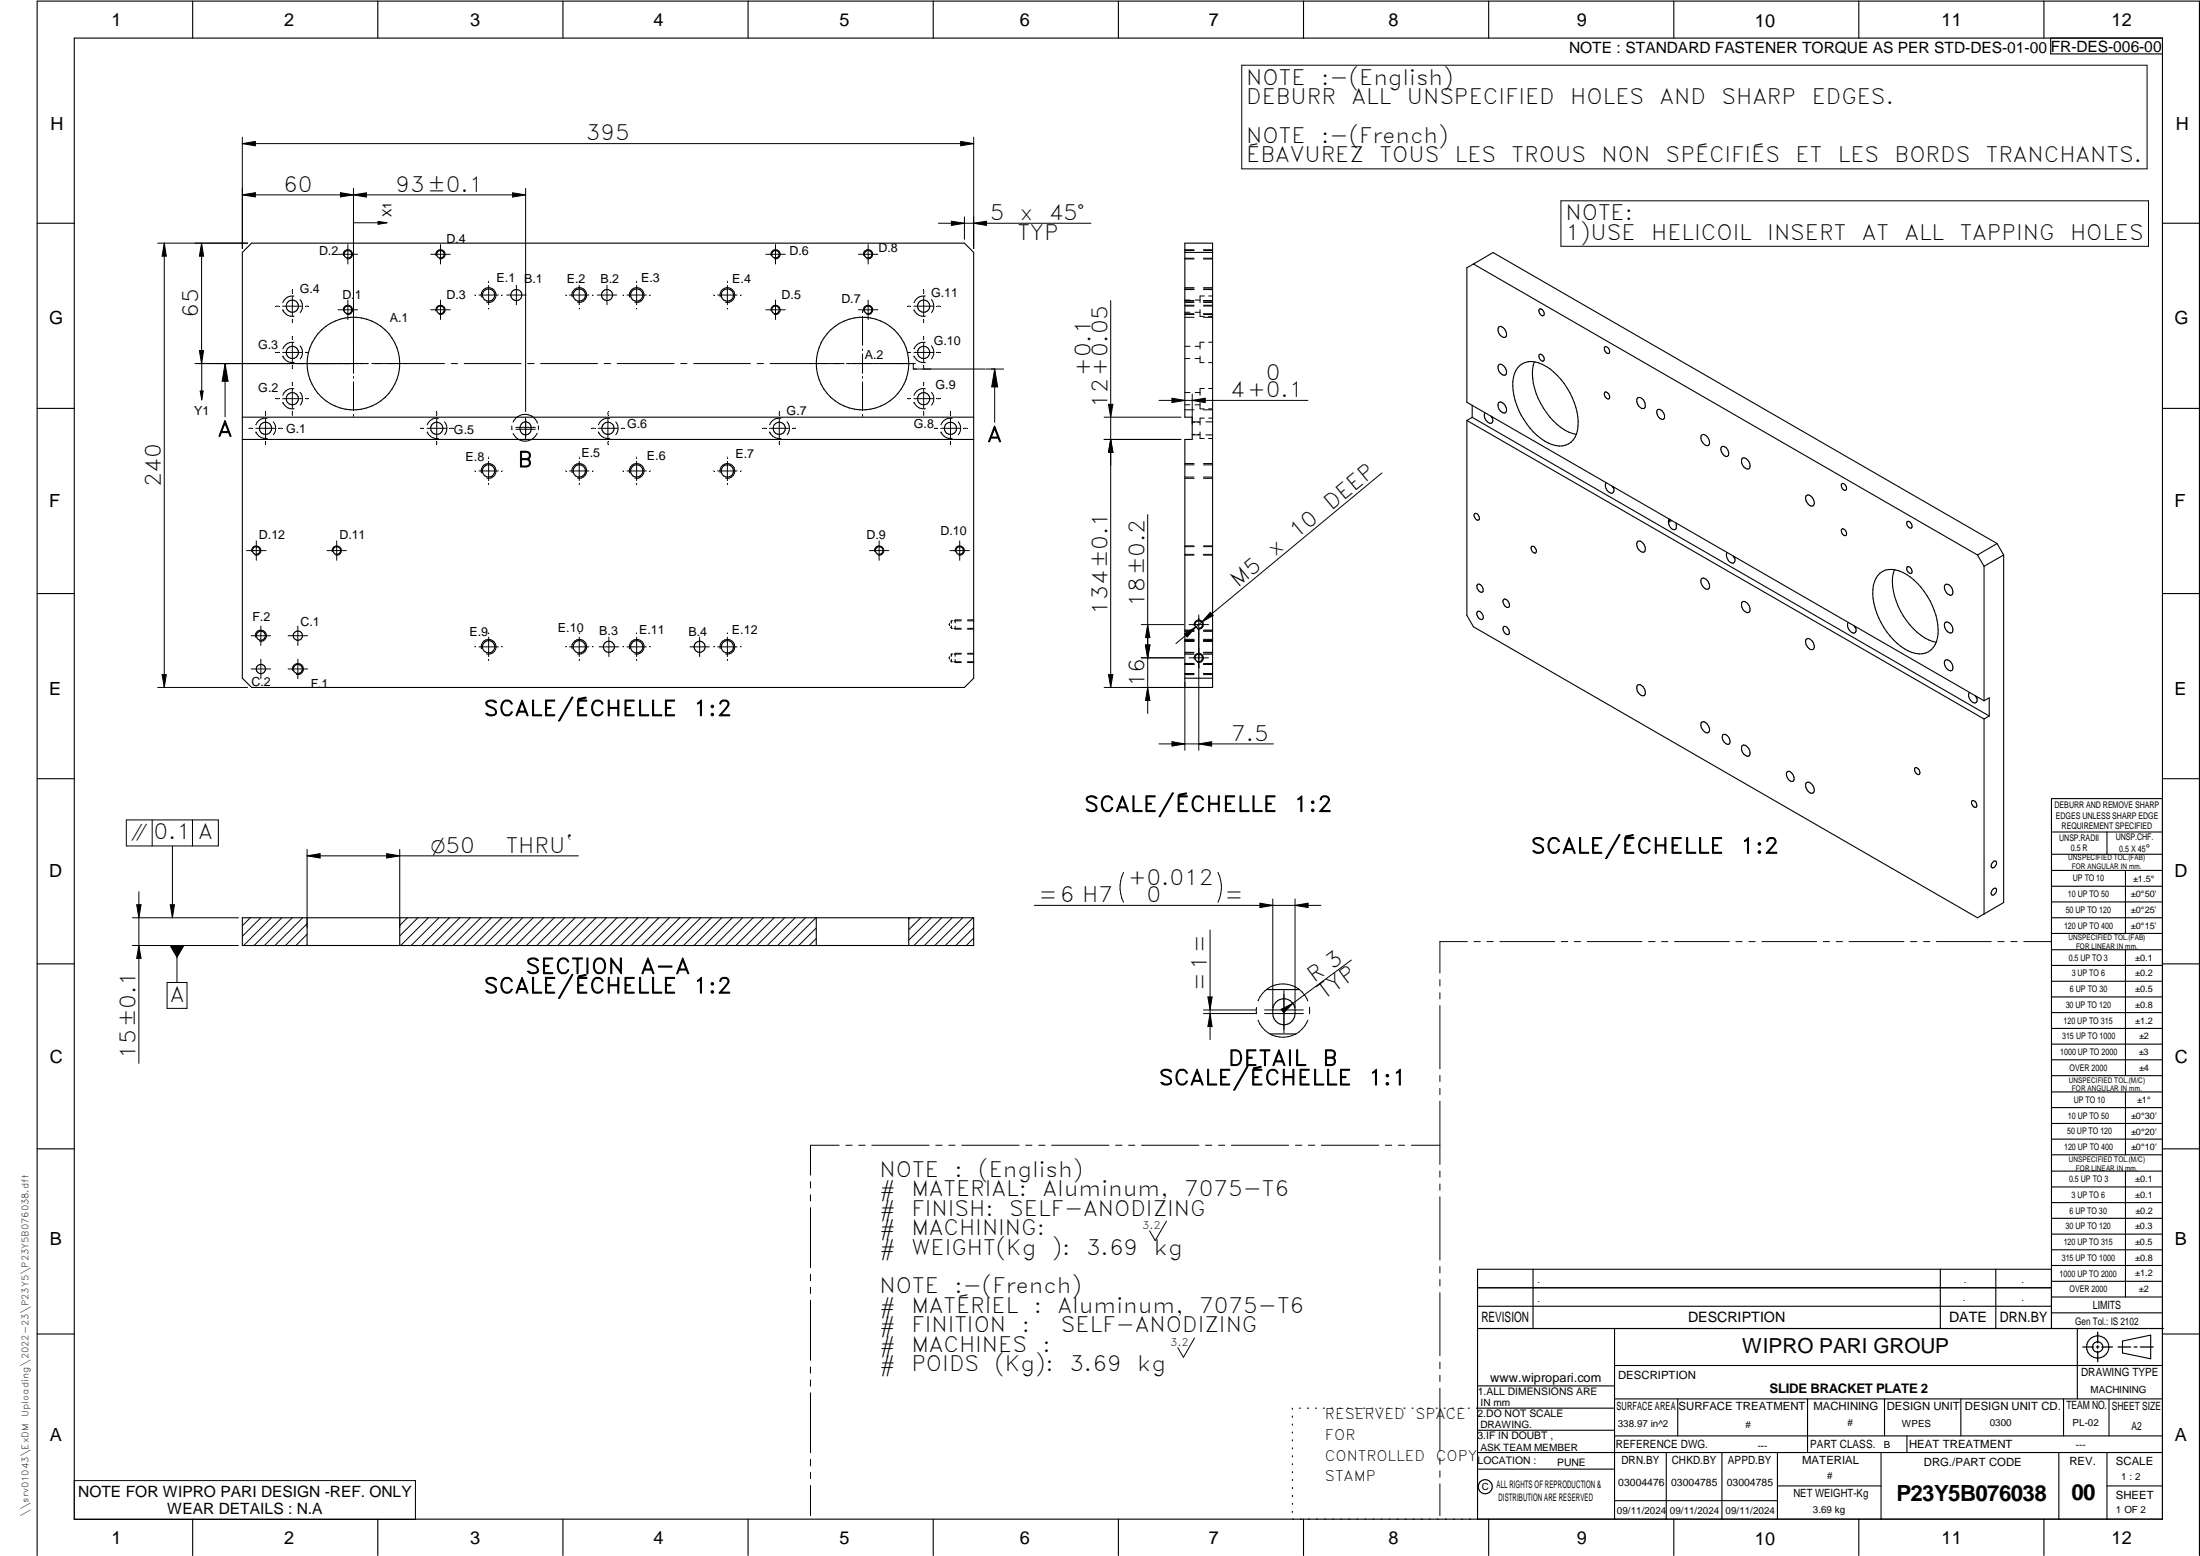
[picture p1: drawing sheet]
<svg xmlns="http://www.w3.org/2000/svg" width="594mm" height="420mm" viewBox="0 0 594 420" stroke-linecap="round" stroke-linejoin="round" font-family="sans-serif">
<g fill="none" stroke="#000" stroke-width=".3">
<path d="M20.1 10.3h563.8v399.9h-563.8zM52 .3v10M102 .3v10M152 .3v10M202 .3v10M252 .3v10M302 .3v10M352 .3v10M402 .3v10M452 .3v10M501.9 .3v10M551.9 .3v10"/>
<path d="M553.8 10.3v4.3h30.1M10 60.3h10.1M67.9 65.7h192.5l2.5 2.5v114.9l-2.5 2.5h-192.5l-2.5-2.5v-114.9zM319.9 68.2h7.5M319.9 65.7h7.5v119.9h-7.5v-66.9h2v-6.1h-2zM397.9 71.3l-1.8 1v36.3l139.7 80.6M397.9 71.3l136.1 78.6M397.9 71.3l5.3-3.1 136.1 78.6M583.9 60.3h10M404.8 88.2a1.88 1.88 0 0 1 1.7 2.9 1.88 1.88 0 0 1-1.7-2.9zM404.8 98.4a1.88 1.88 0 0 1 1.7 2.9 1.88 1.88 0 0 1-1.7-2.9zM410.4 98.7a5.9 5.9 0 0 1 7.2 .3 19.3 19.3 0 0 1 8.5 16 5 5 0 0 1-7 5.1 17.5 17.5 0 0 1-9.5-10.7 12.1 12.1 0 0 1-.3-9.3z"/>
<path d="M414.3 97.7a15.2 15.2 0 0 0 2.5 12.5 14.8 14.8 0 0 0 8.9 7.1M415.7 95.8a1.15 1.15 0 0 1 1.1 .5 1.15 1.15 0 0 1 0 1.2 1.25 1.25 0 0 1-1.1-1.7zM415.7 83.5a1.13 1.13 0 0 1 1.1 .5 1.13 1.13 0 0 1 0 1.2 1.23 1.23 0 0 1-1.1-1.7zM433.3 93.7a1.11 1.11 0 0 1 1.1 .5 1.11 1.11 0 0 1 .1 1.2 1.23 1.23 0 0 1-1.2-1.7zM10 110.3h10.1M65.4 118.7h197.5M65.4 112.6h197.5M140.8 114.5a1.53 1.53 0 0 1 1.9-.4 1.53 1.53 0 0 1 .7 1.8 1.54 1.54 0 0 1-1.8 1.5 1.54 1.54 0 0 1-1.2-2zM396.1 113.5v52.7l1.8 3 136.1 78.6 1.8-1M396.1 113.5l139.7 80.6M397.5 112.7l139.7 80.6M397.5 109.4v3.3"/>
<path d="M397.5 112.7l-1.4 .8M401 111.5a2.07 2.07 0 0 0 1.7 2.8 .96 .96 0 0 0 .3-1.3M402.6 112.4l.4 .6M402.9 112.5l.1 .5M404.8 108.6a1.88 1.88 0 0 1 1.7 2.9 1.88 1.88 0 0 1-1.7-2.9zM433.3 106a1.13 1.13 0 0 1 1.2 .4 1.13 1.13 0 0 1 0 1.3 1.25 1.25 0 0 1-1.2-1.7zM442.3 107.4a1.94 1.94 0 0 1 1.9 2.6 1.18 1.18 0 0 1-1.9-.7l-.2-.5a1.31 1.31 0 0 1 .2-1.4zM447.6 110.7a1.69 1.69 0 0 1 1.9 1.9l-.1 .4a1.16 1.16 0 0 1-1.8-.8 1.43 1.43 0 0 1 0-1.5zM459.4 117.6a1.22 1.22 0 0 1 1.9 .8 1.17 1.17 0 0 1-.3 2 2.32 2.32 0 0 1-1.6-2.8zM583.9 110.3h10M398.2 138.7a1.1 1.1 0 0 1 1.1 .5 1.1 1.1 0 0 1 0 1.2 1.2 1.2 0 0 1-1.1-1.7zM433.7 130.3a2.02 2.02 0 0 0 1.6 2.9 1.02 1.02 0 0 0 .5-1.3"/>
<path d="M435.3 131.2l.5 .7M435.6 131.4l.2 .5M464.9 120.7a1.47 1.47 0 0 1 1.9 1.5 .82 .82 0 0 1-.5 1.1 .82 .82 0 0 1-1.1-.7l-.3-.4a1.35 1.35 0 0 1 0-1.5zM470.6 123.7a1.93 1.93 0 0 1 1.7 2.9 1.91 1.91 0 0 1-1.7-2.9zM487.7 133.9a1.18 1.18 0 0 1 1.9 .8 1.17 1.17 0 0 1-.3 2 2.24 2.24 0 0 1-1.6-2.8zM497.3 130.7a1.1 1.1 0 0 1 1.1 .5 1.1 1.1 0 0 1 0 1.2 1.2 1.2 0 0 1-1.1-1.7zM398.9 157.9a1.25 1.25 0 0 1 1.6 1.5l-.2 .5a1.49 1.49 0 0 1-1.4-2zM413.5 147.6a1.1 1.1 0 0 1 1.2 .5 1.1 1.1 0 0 1-.1 1.2 1.2 1.2 0 0 1-1.1-1.7zM442.3 146.2a1.94 1.94 0 0 1 1.9 2.6 1.18 1.18 0 0 1-1.9-.7l-.2-.5a1.31 1.31 0 0 1 .2-1.4zM450.5 141.1l.1 .4a1.49 1.49 0 0 0 1.9 1.4l.2-.6-.2-1.1M450.5 140.7v.4M450.7 140.1l-.2 .6"/>
<path d="M451.1 140.3l-.6 .4M451.4 140.5l-.9 .6M459.4 156.4a1.22 1.22 0 0 1 1.9 .7 1.17 1.17 0 0 1-.3 2 2.32 2.32 0 0 1-1.6-2.7zM466.4 149.2a2.08 2.08 0 0 0 1.6 2.9 1.02 1.02 0 0 0 .5-1.4M468 150.1l.5 .6M468.3 150.3l.2 .4M497.3 142.9a1.1 1.1 0 0 1 1.1 .5 1.1 1.1 0 0 1 0 1.2 1.2 1.2 0 0 1-1.1-1.7zM507.6 154.8a6 6 0 0 1 7.2 .3 19.3 19.3 0 0 1 8.6 16 5.2 5.2 0 0 1-5.1 5.5 11.9 11.9 0 0 1-7.9-4.9 18.1 18.1 0 0 1-4.5-13.6 6.3 6.3 0 0 1 1.7-3.3zM511.5 153.8a13.6 13.6 0 0 0 1.1 9.9 17.5 17.5 0 0 0 9.2 9.5l1.1 .2M515 140.9a1.11 1.11 0 0 1 1.1 .5 1.11 1.11 0 0 1 0 1.2 1.23 1.23 0 0 1-1.1-1.7zM515 153.1a1.11 1.11 0 0 1 1.1 .5 1.11 1.11 0 0 1 0 1.2 1.23 1.23 0 0 1-1.1-1.7zM525.4 157.8a1.88 1.88 0 0 1 1.6 2.9 1.88 1.88 0 0 1-1.6-2.9z"/>
<path d="M534 149.9l1.8 3M535.8 152.9v36.3M539.3 146.8l1.8 3.1M539.3 146.8l-5.3 3.1M541.1 149.9l-5.3 3M541.1 149.9v93.8l-5.3 3.1M10 160.3h10.1M398.9 165.2a1.28 1.28 0 0 1 1.7 1.5l-.3 .6a1.51 1.51 0 0 1-1.4-2.1zM406 169.3a1.25 1.25 0 0 1 1.6 1.5l-.3 .5a1.49 1.49 0 0 1-1.3-2zM406 161.9a1.28 1.28 0 0 1 1.6 1.5l-.2 .6a1.51 1.51 0 0 1-1.4-2.1zM470.6 162.5a1.93 1.93 0 0 1 1.7 2.9 1.91 1.91 0 0 1-1.7-2.9zM487.7 172.7a1.18 1.18 0 0 1 1.9 .7 1.17 1.17 0 0 1-.3 2 2.24 2.24 0 0 1-1.6-2.7z"/>
<path d="M499.1 168.1a2.07 2.07 0 0 0 1.7 2.8 .96 .96 0 0 0 .3-1.3M500.7 169l.4 .6M501 169.2l.1 .4M525.4 168a1.88 1.88 0 0 1 1.6 2.9 1.88 1.88 0 0 1-1.6-2.9zM525.4 178.2a1.88 1.88 0 0 1 1.6 2.9 1.88 1.88 0 0 1-1.6-2.9zM583.9 160.3h10M319.9 183.1h7.5M442.3 185a1.94 1.94 0 0 1 1.9 2.6 1.18 1.18 0 0 1-1.9-.7l-.2-.5a1.31 1.31 0 0 1 .2-1.4zM459.4 195.2a1.22 1.22 0 0 1 1.9 .7 1.17 1.17 0 0 1-.3 2 2.32 2.32 0 0 1-1.6-2.7zM465.2 198.4a1.68 1.68 0 0 1 1.9 2.3 1.13 1.13 0 0 1-1.8-.7 1.57 1.57 0 0 1-.1-1.6zM531.8 186.9a1.99 1.99 0 0 0 1.6 2.9 .95 .95 0 0 0 .5-1.3M533.4 187.9l.5 .6"/>
<path d="M533.7 188l.2 .5M535.8 189.2l1.4-.8v4.9M535.8 194.1v52.7M537.2 193.3l-1.4 .8M10 210.3h10.1M470.6 201.3a1.93 1.93 0 0 1 1.7 2.8 1.91 1.91 0 0 1-1.7-2.8zM482.6 208.4a1.43 1.43 0 0 1 1.9 1.6 .77 .77 0 0 1-.6 1 1.93 1.93 0 0 1-1.3-2.6zM487.7 211.5a1.18 1.18 0 0 1 1.9 .7 1.17 1.17 0 0 1-.3 2 2.24 2.24 0 0 1-1.6-2.7zM517.1 207.4a1.13 1.13 0 0 1 1.1 .5 1.13 1.13 0 0 1 0 1.2 1.25 1.25 0 0 1-1.1-1.7zM532.5 216.3a1.1 1.1 0 0 1 1.1 .5 1.1 1.1 0 0 1 0 1.2 1.2 1.2 0 0 1-1.1-1.7zM583.9 215.6h-29.9v143.1M583.9 210.3h10"/>
<path d="M538.3 232.6l.6-.1a1.13 1.13 0 0 1 0 1.2 1.13 1.13 0 0 1-1.1 .5 1.37 1.37 0 0 1 .5-1.6zM538.3 239.9h.6a1.15 1.15 0 0 1 0 1.2 1.15 1.15 0 0 1-1.1 .5 1.37 1.37 0 0 1 .5-1.7zM554 224.7h29.9M554 230.7h29.9M554 235h29.9M554 239.3h29.9M569 224.7v6M573.9 235v17.1M65.4 247.8h197.5v7.5h-197.5zM82.9 247.8v7.5M107.9 247.8v7.5M220.4 247.8v7.5"/>
<path d="M245.4 247.8v7.5M554 243.5h29.9M554 247.8h29.9M554 252.1h29.9M554 256.5h29.9M573.9 256.5v33.9M10 260.3h10.1M342 267.2h8.9M343 279.2h6.9M344.5 270.7a3.1 3.1 0 0 1 3.8-.6 3.1 3.1 0 0 1 1.4 3.6 3 3 0 0 1-3 3 3 3 0 0 1-3-3 3.6 3.6 0 0 1 .8-3zM554 260.7h29.9M554 265h29.9"/>
<path d="M554 269.2h29.9M554 273.4h29.9M554 277.7h29.9M583.9 260.3h10M554 281.9h29.9M554 286.2h29.9M554 290.4h29.9M554 294.9h29.9M554 299.1h29.9M573.9 294.9v16.9M10 310.2h10.1M554 303.4h29.9"/>
<path d="M554 307.6h29.9M554 311.8h29.9M554 316.2h29.9M573.9 316.2v34M583.9 310.2h10M554 320.5h29.9M554 324.7h29.9M554 329h29.9M554 333.2h29.9M554 337.5h29.9M399 358.7h185.2M399 352.7h155"/>
<path d="M399 347.7h155M414 342.7v16M436 358.7v51.5M524 342.7v16M538.9 342.7v16M554 341.7h29.9M554 346h29.9M554 350.2h29.9M554 354.5h29.9M554 342.7h-155v67.5M561 358.7v19M10 360.2h10.1"/>
<path d="M399 374.2h37M436 377.7h147.9M453 377.7v10M488.1 377.7v14.5M508.9 377.7v10M529.5 377.7v10M557.2 377.7v10M569.5 377.7v10M573.1 362.1l7.7-1.6v6.4l-7.7-1.6zM583.9 368.7h-147.9M583.9 360.2h10M349 380.2v.3"/>
<path d="M349 382.4v.3M349 384.5v.3M349 386.7v.3M349 388.8v.3M349 390.9v.3M349 393.1v.3M349 395.2v.3M349 397.4v.3M349 399.5v.3M350.9 380.2h.2M353 380.2h.3M355.2 380.2h.3"/>
<path d="M357.4 380.2h.3M359.5 380.2h.4M361.7 380.2h.3M363.9 380.2h.3M366 380.2h.4M368.3 380.2h.2M370.4 380.2h.3M372.6 380.2h.3M374.8 380.2h.3M376.9 380.2h.3M379.1 380.2h.3M381.3 380.2h.3"/>
<path d="M383.4 380.2h.3M385.6 380.2h.3M387.8 380.2h.3M390 380.2h.3M392.1 380.2h.4M394.3 380.2h.3M396.5 380.2h.3M399 396.7h37M399 392.2h184.9M399 386.2h37M436 380.2h-37.3M436 387.7h147.9"/>
<path d="M450 392.2v18M465 392.2v18M480 392.2v18M508 392.2v18M514.9 387.7v4.5M556 392.2v18M569 392.2v18M52 410.2v9.8M102 410.2v9.8M152 410.2v9.8M202 410.2v9.8M252 410.2v9.8"/>
<path d="M302 410.2v9.8M349 401.7v.3M349 403.8v.3M349 405.9v.3M349 408.1v.3M352 410.2v9.8M402 410.2v9.8M436 405.2h44M452 410.2v9.8M480 401.2h28M501.9 410.2v9.8M551.9 410.2v9.8"/>
<path d="M569 401.2h14.9M10 420v-419.7h583.9v419.7"/>
<circle cx="93.9" cy="68.7" r="1.04"/>
<circle cx="118.9" cy="68.7" r="1.02"/>
<circle cx="131.9" cy="79.7" r="1.66"/>
<circle cx="139.4" cy="79.7" r="1.49"/>
<circle cx="156.4" cy="79.7" r="1.67"/>
<circle cx="163.9" cy="79.7" r="1.5"/>
<circle cx="171.9" cy="79.7" r="1.67"/>
<circle cx="196.4" cy="79.7" r="1.66"/>
<circle cx="209.4" cy="68.7" r="1.03"/>
<circle cx="234.4" cy="68.7" r="1.02"/>
<circle cx="78.9" cy="82.7" r="1.66"/>
<circle cx="78.9" cy="95.2" r="1.66"/>
<circle cx="93.9" cy="83.7" r="1.05"/>
<circle cx="95.4" cy="98.2" r="12.5"/>
<circle cx="118.9" cy="83.7" r="1.05"/>
<circle cx="209.4" cy="83.7" r="1.03"/>
<circle cx="232.9" cy="98.2" r="12.5"/>
<circle cx="234.4" cy="83.7" r="1.05"/>
<circle cx="249.4" cy="95.2" r="1.66"/>
<circle cx="249.4" cy="82.7" r="1.66"/>
<circle cx="71.7" cy="115.7" r="1.64"/>
<circle cx="79" cy="107.7" r="1.64"/>
<circle cx="117.9" cy="115.7" r="1.64"/>
<circle cx="164.2" cy="115.7" r="1.64"/>
<circle cx="210.4" cy="115.7" r="1.64"/>
<circle cx="249.4" cy="107.7" r="1.64"/>
<circle cx="256.7" cy="115.7" r="1.64"/>
<circle cx="131.9" cy="127.2" r="1.66"/>
<circle cx="156.4" cy="127.2" r="1.67"/>
<circle cx="171.9" cy="127.2" r="1.67"/>
<circle cx="196.4" cy="127.2" r="1.66"/>
<circle cx="69.2" cy="148.7" r="1.05"/>
<circle cx="90.9" cy="148.7" r="1.05"/>
<circle cx="237.4" cy="148.7" r="1.05"/>
<circle cx="259.1" cy="148.7" r="1.03"/>
<circle cx="70.4" cy="171.7" r="1.22"/>
<circle cx="80.4" cy="171.7" r="1.25"/>
<circle cx="131.9" cy="174.7" r="1.66"/>
<circle cx="156.4" cy="174.7" r="1.67"/>
<circle cx="164.4" cy="174.7" r="1.5"/>
<circle cx="171.9" cy="174.7" r="1.67"/>
<circle cx="188.9" cy="174.7" r="1.49"/>
<circle cx="196.4" cy="174.7" r="1.66"/>
<circle cx="323.7" cy="168.7" r="1.02"/>
<circle cx="323.7" cy="177.7" r="1.04"/>
<circle cx="70.4" cy="180.7" r="1.26"/>
<circle cx="80.4" cy="180.6" r="1.22"/>
<circle cx="566.4" cy="363.7" r="1.39"/>
<circle cx="566.5" cy="363.7" r="3"/>
<circle cx="401.1" cy="401.4" r="1.9"/>
</g>
<g fill="none" stroke="#000" stroke-width=".27">
<path d="M335.3 17.6h244.5v28h-244.5zM65.4 38.8l3.6-.6v1.2zM65.4 37v30.1M65.4 38.8h197.5M259.4 38.2l3.5 .6-3.5 .6zM262.9 37v30.1M65.4 52.6l3.6-.6v1.2zM65.4 52.6h76.5M91.9 52l7 1.2v-1.1l-7 1.1zM95.5 50.8v50M102.1 59.8l2.4 .4-2.4 .4zM138.4 52.1l3.5 .5-3.5 .6z"/>
<path d="M141.9 50.9v60.2M256.9 59.7l3.5 .6-3.5 .6zM260.4 58.5v6.1M421.5 54.2h158.7v12.3h-158.7zM42.6 65.7h24.3M44.4 65.7l.5 3.5h-1.1zM44.4 65.7v119.9M54.4 65.7v32.5M54.4 65.7l.6 3.5h-1.2zM78.9 78.4v.6M79.4 80a2.67 2.67 0 0 0-3 1.7M91.3 68.7h5.3"/>
<path d="M92.7 69a1.25 1.25 0 0 1 1.1-1.6 1.25 1.25 0 0 1 1.4 1.4 1.25 1.25 0 0 1-1.6 1.1M93.9 66v5.3M95.5 60.2h9M116.3 68.7h5.3M117.7 69a1.27 1.27 0 0 1 1.1-1.6 1.27 1.27 0 0 1 1.4 1.4 1.27 1.27 0 0 1-1.6 1.1M118.9 66v5.3M128.2 79.7h.1M129.3 79.7h5.3M131.9 75.9v.1M131.9 77v5.3M135.6 79.7h.1M136.8 79.7h5.3"/>
<path d="M139.4 77v5.3M152.7 79.7h.1M153.8 79.7h5.2M156.4 77v5.3M156.4 75.9v.1M160.1 79.7h.1M161.3 79.7h5.2M163.9 77v5.3M168.2 79.7h.1M169.3 79.7h5.2M171.9 75.9v.1M171.9 77v5.3"/>
<path d="M175.6 79.7h.1M192.7 79.7h.1M193.8 79.7h5.2M196.4 77v5.3M196.4 75.9v.1M200.1 79.7h.1M206.8 68.7h5.2M208.2 69a1.26 1.26 0 0 1 1.2-1.6 1.26 1.26 0 0 1 1.3 1.4 1.26 1.26 0 0 1-1.6 1.1M209.4 66v5.3M231.8 68.7h5.3M233.2 69a1.25 1.25 0 0 1 1.1-1.6 1.25 1.25 0 0 1 1.4 1.4 1.25 1.25 0 0 1-1.6 1.1M234.4 66v5.3"/>
<path d="M249.4 78.4v.6M249.8 80a2.67 2.67 0 0 0-3 1.7M253.4 60.3h41.2M262.9 60.3l3.5-.6v1.2zM319.9 69.7h2.5M319.9 78h2.5M319.9 67.6h2.5M319.9 78.2h2.5M319.9 77.7h2.5M319.9 69.9h2.5M319.9 67.4h2.5M324.9 69.7h2.5"/>
<path d="M325 78h2.4M325 67.6h2.4M325 78.2h2.4M325 77.7h2.4M325 69.9h2.4M325 67.4h2.4M325.2 79.9h-1.1v1.8M326.4 79.9h1M53.8 94.7h1.2l-.6 3.5zM54.5 98.2v9.7M60.8 98.2v14.4M60.8 98.2l.8 4.8h-1.6z"/>
<path d="M74.6 95.2h.7M74.6 82.7h.7M76.3 82.7h5.3M76.3 95.2h5.3M76.4 96.2a2.58 2.58 0 0 0 3 1.6M76.4 83.7a2.58 2.58 0 0 0 3 1.6M76.4 96.2h.1M76.4 83.7h.1M78.9 80.1v5.2M78.9 86.3v.7M78.9 90.8v.7M78.9 98.8v.7"/>
<path d="M78.9 92.5v5.3M79.4 92.5a2.67 2.67 0 0 0-3 1.7M81 93.4a2.68 2.68 0 0 1 .1 3.5M81 80.9a2.68 2.68 0 0 1 .1 3.5M82.6 95.2h.7M82.6 82.7h.7M91.3 83.7h5.3M92.7 84a1.24 1.24 0 0 1 1.1-1.6 1.24 1.24 0 0 1 1.4 1.4 1.24 1.24 0 0 1-1.6 1.1M93.9 81v5.3M99.4 98.2h-46.7M100.4 98.2h19.7M116.3 83.7h5.3"/>
<path d="M117.7 84a1.25 1.25 0 0 1 1.1-1.6 1.25 1.25 0 0 1 1.4 1.4 1.25 1.25 0 0 1-1.6 1.1M118.9 81v5.3M121.9 98.2h1.7M125.3 98.2h15.4M130 80.2a2 2 0 0 1 1.8-2.5 2 2 0 0 1 2.1 2.2 2 2 0 0 1-2.5 1.7M131.9 83.4h.1M142.5 98.2h1.7M146 98.2h15.4M154.5 80.2a2 2 0 0 1 1.8-2.5 2 2 0 0 1 2.1 2.2 2 2 0 0 1-2.5 1.7M156.4 83.4h.1M163.1 98.2h1.8M166.7 98.2h15.3"/>
<path d="M170 80.2a2 2 0 0 1 1.8-2.5 2 2 0 0 1 2.1 2.2 2 2 0 0 1-2.5 1.7M171.9 83.4h.1M183.8 98.2h1.7M187.3 98.2h15.3M194.5 80.2a2 2 0 0 1 1.7-2.5 2 2 0 0 1 2.2 2.2 2 2 0 0 1-2.5 1.7M196.4 83.4h.1M204.5 98.2h1.7M206.8 83.7h5.2M207.9 98.2h20.1M208.2 84a1.24 1.24 0 0 1 1.2-1.5 1.24 1.24 0 0 1 1.3 1.3 1.24 1.24 0 0 1-1.6 1.1M209.4 81v5.3M228.6 98.2h18.6"/>
<path d="M231.8 83.7h5.3M232.9 95.5v5.3M232.9 83.9v.5M232.9 85.4v7.8M232.9 94.2v.5M233.2 84a1.24 1.24 0 0 1 1.1-1.6 1.24 1.24 0 0 1 1.3 1.4 1.24 1.24 0 0 1-1.5 1.1M234.4 81v5.3M245.1 95.2h.7M245.1 82.7h.7M246.6 98.2v1.5h19.3M246.8 95.2h5.2M246.8 82.7h5.2"/>
<path d="M246.8 96.2h.1M246.8 83.7h.1M246.8 96.2a2.65 2.65 0 0 0 3.1 1.6M246.8 83.7a2.65 2.65 0 0 0 3.1 1.6M249.4 80.1v5.2M249.4 86.3v.7M249.4 90.8v.7M249.4 92.5v5.3M249.4 98.8v.7M249.8 92.5a2.67 2.67 0 0 0-3 1.7M251.5 93.4a2.68 2.68 0 0 1 0 3.5M251.5 80.9a2.68 2.68 0 0 1 0 3.5"/>
<path d="M253.1 95.2h.6M253.1 82.7h.6M266.2 99.7h4.8M268.6 99.7v14.3M268.6 99.7l.8 4.8h-1.6zM299.9 81.2v104.4M319.9 96.8h1.4M319.9 84.3h1.4M319.9 81.3h2.5M319.9 84.7h2.5M319.9 81.2h2.5M319.9 82.6h2.5"/>
<path d="M319.9 81.7h2.5M319.9 84.9h2.5M319.9 82.4h2.5M319.9 93.5h1.4M319.9 81h1.4M319.9 85.7h2.5M322.7 96.8h1.4M322.7 84.3h1.4M322.7 93.5h1.4M322.7 81h1.4M324.1 83.6v1.8h1.1M324.1 96.1v1.8h1.1"/>
<path d="M324.9 81.3h2.5M324.9 84.7h2.5M324.9 81.2h2.5M325 82.6h2.4M325 81.7h2.4M325 84.9h2.4M325 82.4h2.4M325 85.7h2.4M325.2 92.4h-1.1v1.8M326.3 97.9h1.1M326.3 85.4h1.1M326.4 92.4h1"/>
<path d="M54.1 105.6h.8l-.4 2.3zM67.2 115.7h.1M67.4 115.7h.7M69.1 115.7h5.2M69.1 116.7h.1M69.1 116.7a2.75 2.75 0 0 0 3.1 1.7M71.7 111.3v.7M71.7 113v5.3M71.7 119.3v.7M72.1 113a2.58 2.58 0 0 0-3 1.7M73.8 113.9a2.62 2.62 0 0 1 0 3.5M74.6 107.7h.7"/>
<path d="M75.3 115.7h.7M76.3 107.7h5.3M76.4 108.7a2.67 2.67 0 0 0 3 1.7M76.4 108.7h.1M78.9 103.3v.7M78.9 105v5.3M78.9 111.3v.7M78.9 112.1v.1M79.4 105a2.58 2.58 0 0 0-3 1.7M81 105.9a2.62 2.62 0 0 1 .1 3.5M82.6 107.7h.7M95.5 101.7v.4"/>
<path d="M95.5 103.1v7.8M95.5 111.9v.5M113.6 115.7h.7M115.3 115.7h5.3M115.4 116.7a2.67 2.67 0 0 0 3 1.7M115.4 116.7h.1M117.9 111.3v.7M117.9 113v5.3M117.9 119.3v.7M118.4 113a2.58 2.58 0 0 0-3 1.7M120.1 113.9a2.69 2.69 0 0 1 0 3.5M121.6 115.7h.7"/>
<path d="M138.2 115l.1 1M138.6 114a3.6 3.6 0 0 1 3.2-2.1 3.6 3.6 0 0 1 3.3 2.1M139.3 115.9h5.3M139.3 115.4h5.3M141.9 112.8v5.7M145.1 114h.1M145.1 117a3.6 3.6 0 0 1-3.3 2.1 3.6 3.6 0 0 1-3.2-2M145.4 115v1M159.8 115.7h.7M161.5 115.7h5.3M161.6 116.7a2.75 2.75 0 0 0 3.1 1.7M161.6 116.7h.1"/>
<path d="M164.2 111.3v.7M164.2 113v5.3M164.2 119.3v.7M164.6 113a2.58 2.58 0 0 0-3 1.7M166.3 113.9a2.69 2.69 0 0 1 0 3.5M167.8 115.7h.7M206.1 115.7h.7M207.8 115.7h5.3M207.8 116.7h.1M207.8 116.7a2.75 2.75 0 0 0 3.1 1.7M210.4 111.3v.7M210.4 113v5.3"/>
<path d="M210.4 119.3v.7M210.9 113a2.58 2.58 0 0 0-3.1 1.7M212.5 113.9a2.62 2.62 0 0 1 0 3.5M214.1 115.7h.7M232.9 101.7v.4M232.9 103.1v7.8M232.9 111.9v.5M245.1 107.7h.7M246.8 107.7h5.2M246.8 108.7h.1M246.8 108.7a2.75 2.75 0 0 0 3.1 1.7M249.4 103.3v.7"/>
<path d="M249.4 105v5.3M249.4 111.3v.7M249.4 112.1v.1M249.8 105a2.58 2.58 0 0 0-3 1.7M251.5 105.9a2.62 2.62 0 0 1 0 3.5M252.3 115.7h.7M253.1 107.7h.6M254 115.7h5.3M254.1 116.7h.1M254.1 116.7a2.67 2.67 0 0 0 3 1.7M256.7 111.3v.7M256.7 113v5.3"/>
<path d="M256.7 119.3v.7M257.1 113a2.58 2.58 0 0 0-3 1.7M258.7 113.9a2.62 2.62 0 0 1 .1 3.5M260.3 115.7h.7M298.1 118.7h20.8M298.1 112.6h20.8M299.3 109.2h1.2l-.6 3.4zM299.9 118.7l.6 3.5h-1.2zM313 108.1h40.2M316.5 107.5l3.4 .6-3.4 .6zM319.9 109.3h1.4M319.9 106h1.4"/>
<path d="M319.9 110.7h2.5M321.9 114h.8M321.9 117.3h.7M321.9 117.4h1.9M321.9 106.4v8.2M321.9 108.1l3.6-.6v1.2zM321.9 113.9h1.9M322.7 109.3h1.4M322.7 106h1.4M323.4 117.3h.7M323.4 114h.7M324.1 108.6v1.8h1.1"/>
<path d="M324.1 116.6v1.8h1.1M324.9 110.7h2.5M325.2 104.9h-1.1v1.9M325.2 112.9h-1.1v1.9M325.6 117.4h1.8M325.7 113.9h1.7M326.3 118.4h1.1M326.3 110.4h1.1M326.4 112.9h1M326.4 104.9h1M128.2 127.2h.1M129.3 127.2h5.3"/>
<path d="M130 127.7a2 2 0 0 1 1.7-2.5 2 2 0 0 1 2.2 2.1 2 2 0 0 1-2.5 1.8M131.9 124.5v5.3M131.9 123.4v.1M131.9 130.8v.1M135.6 127.2h.1M152.7 127.2h.1M153.8 127.2h5.2M154.5 127.7a2 2 0 0 1 1.8-2.5 2 2 0 0 1 2.1 2.1 2 2 0 0 1-2.5 1.8M156.4 124.5v5.3M156.4 123.4v.1M156.4 130.8v.1M160.1 127.2h.1"/>
<path d="M168.2 127.2h.1M169.3 127.2h5.2M170 127.7a2 2 0 0 1 1.8-2.5 2 2 0 0 1 2.1 2.1 2 2 0 0 1-2.5 1.8M171.9 123.4v.1M171.9 130.8v.1M171.9 124.5v5.3M175.6 127.2h.1M192.7 127.2h.1M193.8 127.2h5.2M194.5 127.7a2 2 0 0 1 1.7-2.6 2 2 0 0 1 2.2 2.2 2 2 0 0 1-2.5 1.8M196.4 124.5v5.3M196.4 123.4v.1"/>
<path d="M196.4 130.8v.1M200.1 127.2h.1M309.9 138.9v53.8M319.9 128.8h2.5M319.9 125.5h2.5M319.9 129.2h2.5M319.9 125.2h2.5M324.9 128.8h2.5M325 125.5h2.4M325 129.2h2.4M325 125.2h2.4M373.2 127.7l-48.7 40.3"/>
<path d="M66.6 148.7h5.2M68 149a1.25 1.25 0 0 1 1.1-1.6 1.25 1.25 0 0 1 1.3 1.4 1.25 1.25 0 0 1-1.5 1.1M69.2 146v5.3M88.3 148.7h5.2M89.7 149a1.24 1.24 0 0 1 1.1-1.6 1.24 1.24 0 0 1 1.4 1.4 1.24 1.24 0 0 1-1.6 1.1M90.9 146v5.3M234.8 148.7h5.2M236.2 149a1.24 1.24 0 0 1 1.1-1.6 1.24 1.24 0 0 1 1.3 1.4 1.24 1.24 0 0 1-1.5 1.1M237.4 146v5.3M256.5 148.7h5.3M258 149a1.24 1.24 0 0 1 1.1-1.6 1.24 1.24 0 0 1 1.3 1.4 1.24 1.24 0 0 1-1.6 1.1M259.2 146v5.3"/>
<path d="M319.9 149.7h2.5M319.9 147.6h2.5M319.9 149.9h2.5M319.9 147.4h2.5M324.9 149.7h2.5M325 147.6h2.4M325 149.9h2.4M325 147.4h2.4M67.8 171.7h5.3M69 172a1.49 1.49 0 0 1 1.3-1.8 1.49 1.49 0 0 1 1.6 1.6 1.49 1.49 0 0 1-1.8 1.3M70.4 178v5.3M70.4 169v5.3"/>
<path d="M77.8 171.7h5.3M80.4 178v5.3M80.4 169v5.3M128.2 174.7h.1M129.3 174.7h5.3M130 175.2a2 2 0 0 1 1.7-2.6 2 2 0 0 1 2.2 2.2 2 2 0 0 1-2.5 1.8M131.9 170.9v.1M131.9 172v5.3M131.9 178.3v.1M135.6 174.7h.1M152.7 174.7h.1M153.8 174.7h5.2"/>
<path d="M154.5 175.2a2 2 0 0 1 1.8-2.6 2 2 0 0 1 2.1 2.2 2 2 0 0 1-2.5 1.8M156.4 172v5.3M156.4 170.9v.1M156.4 178.3v.1M160.1 174.7h.1M161.8 174.7h5.2M164.4 172v5.3M168.2 174.7h.1M169.3 174.7h5.2M170 175.2a2 2 0 0 1 1.8-2.5 2 2 0 0 1 2.1 2.1 2 2 0 0 1-2.5 1.8M171.9 170.9v.1M171.9 172v5.3"/>
<path d="M171.9 178.3v.1M175.6 174.7h.1M186.3 174.7h5.3M188.9 172v5.3M192.7 174.7h.1M193.8 174.7h5.2M194.5 175.2a2 2 0 0 1 1.7-2.6 2 2 0 0 1 2.2 2.2 2 2 0 0 1-2.5 1.8M196.4 172v5.3M196.4 170.9v.1M196.4 178.3v.1M200.1 174.7h.1M256.5 168.3l-.2 .4 .2 .3"/>
<path d="M256.5 177.3l-.2 .3 .2 .4M256.7 169.3l.2 .4M256.7 178.4l.2 .3M256.9 167.6v.7M256.9 169v.7M256.9 176.6v.6M256.9 178v.7M256.9 169.7h.3M256.9 167.6l-.2 .3M256.9 178.7h.3M256.9 176.6l-.2 .3M256.9 167.6h.4"/>
<path d="M256.9 176.6h.4M257.6 169.7h1.9M257.6 178.7h1.9M257.6 167.6h2M257.6 176.6h2M257.9 169.1v.8h1.7M257.9 178.1v.8h1.7M259.6 167.4h-1.7v.8M259.6 176.4h-1.7v.8M261.2 169.7h1.7M261.2 178.7h1.7M261.3 169.9h1.6"/>
<path d="M261.3 167.4h1.6M261.3 178.9h1.6M261.3 176.4h1.6M261.3 167.6h1.6M261.3 176.6h1.6M308.2 168.7h11.5M309.3 174.2h1.2l-.6 3.4zM309.9 168.7l.6 3.5h-1.2zM319.7 177.6h-11.5M319.9 171.1l3-1.8-2.3 2.7zM319.9 176.3h2.5M319.9 172.9h2.5"/>
<path d="M319.9 176.1h2.5M319.9 173h2.5M319.9 170.4h2.5M319.9 179.4h2.5M319.9 173.1h2.5M319.9 176.7h2.5M319.9 172.6h2.5M319.9 170.1h2.5M319.9 179.2h2.5M321.1 177.6h5.2M321.1 168.7h5.2M322.5 169a1.26 1.26 0 0 1 1-1.6 1.26 1.26 0 0 1 1.4 1.3 1.26 1.26 0 0 1-1.5 1.1"/>
<path d="M322.5 178a1.25 1.25 0 0 1 1.1-1.6 1.25 1.25 0 0 1 1.3 1.4 1.25 1.25 0 0 1-1.5 1.1M323.7 166v36.6M324.5 168l-7 5.8M324.9 176.3h2.5M324.9 172.9h2.5M324.9 176.1h2.5M325 173h2.4M325 170.4h2.4M325 179.4h2.4M325 173.1h2.4M325 176.7h2.4M325 172.6h2.4"/>
<path d="M325 170.1h2.4M325 179.2h2.4M326.8 165.3l.8 .9-3.1 1.8zM42.6 185.6h24.3M43.8 182.2h1.1l-.5 3.4zM67.8 180.6h5.3M77.8 180.6h5.3M79 181.1a1.51 1.51 0 0 1 1.3-1.9 1.51 1.51 0 0 1 1.6 1.6 1.51 1.51 0 0 1-1.9 1.3M298.1 185.6h24.6M299.3 182.2h1.2l-.6 3.4zM309.9 185.6l.6 3.5h-1.2zM319.9 181.9h2.5"/>
<path d="M319.9 184.2v18.4M319.9 182.2h2.5M324.9 181.9h2.5M325 182.2h2.4M313 200.9h30.9M316.5 200.3l3.4 .6-3.4 .6zM323.7 200.9l3.5-.6v1.2zM34.1 221.4h24.9v7h-24.9zM41.1 221.4v7M46.6 228.4v19.4M52 221.4v7M82.9 231.1l3.5-.6v1.2z"/>
<path d="M82.9 229.4v21.1M82.9 231.1h73.3M104.4 230.5l3.5 .6-3.5 .6zM107.9 229.4v21.1M303.4 235.5a9.1 9.1 0 0 0 0 8.1M328.9 235.5a9.1 9.1 0 0 1 0 8.1M35.8 247.8h28.6M35.8 255.3h28.6M36.9 244.3h1.2l-.6 3.5zM37.5 255.3l.6 3.5h-1.2zM37.5 240.8v46.3M46 244.3h1.1l-.5 3.5z"/>
<path d="M47.8 255.3v10M67.6 247.8l-2.2 2.2M70.4 247.8l-5 5M73.3 247.8l-7.5 7.5M76.1 247.8l-7.5 7.5M78.9 247.8l-7.5 7.5M81.7 247.8l-7.5 7.5M82.9 255.1l-.1 .2M82.9 252.3l-3 3M82.9 249.4l-5.8 5.9M110 247.8l-2.1 2.1M112.9 247.8l-5 4.9"/>
<path d="M115.7 247.8l-7.5 7.5M118.5 247.8l-7.5 7.5M121.4 247.8l-7.5 7.5M124.2 247.8l-7.5 7.5M127 247.8l-7.5 7.5M129.8 247.8l-7.5 7.5M132.7 247.8l-7.5 7.5M135.5 247.8l-7.5 7.5M138.3 247.8l-7.5 7.5M141.1 247.8l-7.5 7.5M144 247.8l-7.5 7.5M146.8 247.8l-7.5 7.5"/>
<path d="M149.6 247.8l-7.5 7.5M152.5 247.8l-7.6 7.5M155.3 247.8l-7.5 7.5M158.1 247.8l-7.5 7.5M160.9 247.8l-7.4 7.5M163.8 247.8l-7.5 7.5M166.6 247.8l-7.5 7.5M169.5 247.8l-7.6 7.5M172.2 247.8l-7.4 7.5M175.1 247.8l-7.5 7.5M177.9 247.8l-7.5 7.5M180.8 247.8l-7.5 7.5"/>
<path d="M183.6 247.8l-7.5 7.5M186.4 247.8l-7.5 7.5M189.2 247.8l-7.5 7.5M192.1 247.8l-7.5 7.5M194.9 247.8l-7.5 7.5M197.7 247.8l-7.5 7.5M200.5 247.8l-7.5 7.5M203.4 247.8l-7.5 7.5M206.2 247.8l-7.5 7.5M209 247.8l-7.5 7.5M211.9 247.8l-7.5 7.5M214.7 247.8l-7.5 7.5"/>
<path d="M217.5 247.8l-7.5 7.5M220.3 247.8l-7.5 7.5M220.4 253.4l-1.9 1.9M220.4 250.6l-4.7 4.7M245.8 247.8l-.4 .4M248.6 247.8l-3.2 3.2M251.5 247.8l-6.1 6M254.3 247.8l-7.5 7.5M257.1 247.8l-7.5 7.5M260 247.8l-7.6 7.5M262.8 247.8l-7.5 7.5M262.9 253.3l-2 2"/>
<path d="M262.9 250.5l-4.8 4.8M279.3 244.5h77.4M326.8 251.1v29.6M340.2 243.9l3.5 .6-3.5 .6zM343.7 242.7v29.5M349.7 242.7v29.5M349.7 244.5l3.5-.6v1.2zM364.9 259.2l-18.2 13.5M396.2 254.3h-7.4v8.5M398 254.3h1.7M401.5 254.3h1.7M405 254.3h14.8"/>
<path d="M421.6 254.3h1.7M425.1 254.3h1.7M428.6 254.3h14.8M445.2 254.3h1.7M448.7 254.3h1.7M452.2 254.3h14.8M468.8 254.3h1.6M472.3 254.3h1.7M475.8 254.3h14.8M492.3 254.3h1.7M495.8 254.3h1.7M499.3 254.3h14.8"/>
<path d="M515.9 254.3h1.7M519.4 254.3h1.7M522.9 254.3h14.8M539.5 254.3h1.7M543 254.3h1.7M546.5 254.3h7.3M45.1 265.3h5.4v7h-5.4zM325 273.7h14.2M325 272.7h14.2M326.2 269.2h1.1l-.5 3.5zM326.8 273.7l.5 3.5h-1.1zM339.3 272v1.8"/>
<path d="M341.5 273.7h10.5M341.5 272.7h10.5M345.9 272.5l3.2-1.6-2.4 2.6zM346.7 267.5v11.4M353.1 270.3a7.2 7.2 0 0 0-6.7-4.6 7.2 7.2 0 0 0-6.7 4.6M353.2 275.5a7.2 7.2 0 0 1-6.7 4.6 7.2 7.2 0 0 1-6.8-4.6M353.6 272v1.7M388.8 264.5v1.7M388.8 268.1v1.6M388.8 271.5v17.1M388.8 290.4v1.7M388.8 293.9v1.7"/>
<path d="M388.8 297.3v17.1M218.9 319.1v1.7M226.6 309.2h-7.7v8.1M228.4 309.2h1.7M231.9 309.2h1.7M235.4 309.2h15.5M252.7 309.2h1.7M256.2 309.2h1.7M259.7 309.2h15.5M277 309.2h1.7M280.5 309.2h1.7M284 309.2h15.5"/>
<path d="M301.2 309.2h1.8M304.8 309.2h1.6M308.3 309.2h15.5M325.5 309.2h1.7M329.1 309.2h1.6M332.5 309.2h15.5M349.8 309.2h1.7M353.3 309.2h1.7M356.8 309.2h15.5M374.1 309.2h1.7M377.6 309.2h1.7M381.1 309.2h7.7"/>
<path d="M388.8 316.2v1.7M388.8 319.7v1.7M218.9 322.6v1.7M218.9 326.1v16.2M315 329.7l-3.1 5.3-1.5-2.6M388.8 323.2v17M218.9 344.1v1.7M218.9 347.6v1.7M218.9 351.1v16.2M388.8 342v1.7M388.8 345.5v1.7M388.8 349v17.1"/>
<path d="M218.9 369.1v1.7M218.9 372.6v1.7M218.9 376.1v16.2M322.6 361.3l-3 5.2-1.6-2.6M388.8 367.8v1.8M388.8 371.3v1.7M388.8 374.9v17M20.1 399.8h92.1v10.5h-92.1zM218.9 394.1v1.7M218.9 397.6v1.7M388.8 393.7v1.7M388.8 397.2v1.7"/>
<path d="M218.9 401.1v8.1M388.8 400.7v8.5"/>
</g>
<path d="M566.5 359.7v2.9M562.4 363.7h2.9M566.1 363.7h.7M566.5 363.4v.7M566.5 364.9v2.8M567.6 363.7h2.8M572 363.7h3.3M576.3 363.7h.8M578 363.7h3.4" fill="none" stroke="#000" stroke-width=".34"/>
<g fill="#000">
<path d="M65.4 38.8l3.6-.6v1.2zM259.4 38.2l3.5 .6-3.5 .6zM65.4 52.6l3.6-.6v1.2zM91.9 52l3.6 .6-3.6 .6zM95.5 52.6l3.4-.5v1.1zM102.1 59.8l2.4 .4-2.4 .4zM138.4 52.1l3.5 .5-3.5 .6zM256.9 59.7l3.5 .6-3.5 .6zM262.9 60.3l3.5-.6v1.2zM44.4 65.7l.5 3.5h-1.1zM54.4 65.7l.6 3.5h-1.2zM53.8 94.7h1.2l-.6 3.5z"/>
<path d="M54.1 105.6h.8l-.4 2.3zM60.8 98.2l.8 4.8h-1.6zM268.6 99.7l.8 4.8h-1.6zM299.3 109.2h1.2l-.6 3.4zM316.5 107.5l3.4 .6-3.4 .6zM321.9 108.1l3.6-.6v1.2zM299.9 118.7l.6 3.5h-1.2zM309.3 174.2h1.2l-.6 3.4zM309.9 168.7l.6 3.5h-1.2zM319.9 171.1l3-1.8-2.3 2.7zM326.8 165.3l.8 .9-3.1 1.8zM43.8 182.2h1.1l-.5 3.4z"/>
<path d="M299.3 182.2h1.2l-.6 3.4zM309.9 185.6l.6 3.5h-1.2zM316.5 200.3l3.4 .6-3.4 .6zM323.7 200.9l3.5-.6v1.2zM82.9 231.1l3.5-.6v1.2zM104.4 230.5l3.5 .6-3.5 .6zM36.9 244.3h1.2l-.6 3.5zM37.5 255.3l.6 3.5h-1.2zM46 244.3h1.1l-.5 3.5zM45.8 255.3h4l-2 3.5zM340.2 243.9l3.5 .6-3.5 .6zM349.7 244.5l3.5-.6v1.2z"/>
<path d="M326.8 273.7l.5 3.5h-1.1zM326.2 269.2h1.1l-.5 3.5zM345.9 272.5l3.2-1.6-2.4 2.6z"/>
</g>
<g font-size="6">
<text x="512.1" y="405.2">P23Y5B076038</text>
<text x="559.3" y="405.1">00</text>
</g>
<g font-size="5.7">
<text x="336.5" y="22.9">NOTE</text>
<text x="356.8" y="22.9">:-(English)</text>
<text x="336.5" y="28.1">DEBURR</text>
<text x="365" y="28.1">ALL</text>
<text x="379.9" y="28.1">UNSPECIFIED</text>
<text x="424" y="28.1">HOLES</text>
<text x="448.1" y="28.1">AND</text>
<text x="464.9" y="28.1">SHARP</text>
<text x="489.2" y="28.1">EDGES.</text>
<text x="158.2" y="37.9">395</text>
<text x="336.5" y="38.6">NOTE</text>
<text x="356.7" y="38.6">:-(French)</text>
<text x="336.5" y="43.9">ÉBAVUREZ</text>
<text x="372.5" y="43.9">TOUS</text>
<text x="392.8" y="43.9">LES</text>
<text x="408.2" y="43.9">TROUS</text>
<text x="432.5" y="43.9">NON</text>
<text x="449.8" y="43.9">SPÉCIFIÉS</text>
<text x="484.9" y="43.9">ET</text>
<text x="496.3" y="43.9">LES</text>
<text x="511.6" y="43.9">BORDS</text>
<text x="536.2" y="43.9">TRANCHANTS.</text>
<text x="76.5" y="51.7">60</text>
<text x="106.8" y="51.8">93±0.1</text>
<text x="267.3" y="59.4">5</text>
<text x="275.4" y="59.4">x</text>
<text x="283.2" y="59.4">45°</text>
<text x="422.7" y="59.5">NOTE:</text>
<text x="274.7" y="64.7">TYP</text>
<text x="422.7" y="64.7">1)USE</text>
<text x="445.9" y="64.7">HELICOIL</text>
<text x="477.2" y="64.7">INSERT</text>
<text x="502.8" y="64.7">AT</text>
<text x="514.3" y="64.7">ALL</text>
<text x="529.2" y="64.7">TAPPING</text>
<text x="559" y="64.7">HOLES</text>
<text x="53.5" y="85.9" transform="rotate(-90 53.5 85.9)">65</text>
<text x="294.5" y="101.5" transform="rotate(-90 294.5 101.5)">+0.1</text>
<text x="332.2" y="107.2">4+0.1</text>
<text x="341.8" y="102.7">0</text>
<text x="299" y="110.1" transform="rotate(-90 299 110.1)">12+0.05</text>
<text x="58.8" y="117.8">A</text>
<text x="266.6" y="119.3">A</text>
<text x="43.5" y="131.6" transform="rotate(-90 43.5 131.6)">240</text>
<text x="139.8" y="126.1">B</text>
<text x="359.5" y="137.9" transform="rotate(-40 359.5 137.9)">DEEP</text>
<text x="350.2" y="145.6" transform="rotate(-40 350.2 145.6)">10</text>
<text x="344.2" y="150.5" transform="rotate(-40 344.2 150.5)">x</text>
<text x="334.3" y="158.7" transform="rotate(-40 334.3 158.7)">M5</text>
<text x="299" y="166" transform="rotate(-90 299 166)">134±0.1</text>
<text x="309.1" y="163.9" transform="rotate(-90 309.1 163.9)">18±0.2</text>
<text x="309.1" y="185.6" transform="rotate(-90 309.1 185.6)">16</text>
<text x="130.6" y="193.3">SCALE/ÉCHELLE</text>
<text x="187.2" y="193.3">1:2</text>
<text x="332.5" y="200">7.5</text>
<text x="292.8" y="219.2">SCALE/ÉCHELLE</text>
<text x="349.3" y="219.2">1:2</text>
<text x="41.5" y="226.7">0.1 A</text>
<text x="136.6" y="230.2">THRU`</text>
<text x="413.4" y="230.4">SCALE/ÉCHELLE</text>
<text x="469.9" y="230.4">1:2</text>
<text x="304.6" y="239.1">+0.012</text>
<text x="280.5" y="243.6">=6 H7</text>
<text x="309.6" y="243.6">0</text>
<text x="330.8" y="243.6">=</text>
<text x="141.9" y="262.9">SECTION</text>
<text x="173" y="262.9">A-A</text>
<text x="130.6" y="268.2">SCALE/ÉCHELLE</text>
<text x="187.2" y="268.2">1:2</text>
<text x="325.9" y="267.6" transform="rotate(-90 325.9 267.6)">=1=</text>
<text x="354.9" y="265.6" transform="rotate(-36 354.9 265.6)">R 3</text>
<text x="45.8" y="270.6">A</text>
<text x="357.5" y="270.1" transform="rotate(-36 357.5 270.1)">TYP</text>
<text x="36.6" y="285.9" transform="rotate(-90 36.6 285.9)">15±0.1</text>
<text x="331.6" y="287.7">DETAIL</text>
<text x="357.2" y="287.7">B</text>
<text x="312.9" y="293">SCALE/ÉCHELLE</text>
<text x="369.5" y="293">1:1</text>
<text x="237.5" y="317.8">NOTE</text>
<text x="257.7" y="317.8">:</text>
<text x="264.1" y="317.8">(English)</text>
<text x="237.5" y="323">#</text>
<text x="246.1" y="323">MATERIAL:</text>
<text x="281.5" y="323">Aluminum,</text>
<text x="319.8" y="323">7075-T6</text>
<text x="237.5" y="328.3">#</text>
<text x="246.1" y="328.3">FINISH:</text>
<text x="272.5" y="328.3">SELF-ANODIZING</text>
<text x="237.5" y="333.5">#</text>
<text x="246.1" y="333.5">MACHINING:</text>
<text x="237.5" y="338.8">#</text>
<text x="246.1" y="338.8">WEIGHT(Kg</text>
<text x="284" y="338.8">):</text>
<text x="293.3" y="338.8">3.69</text>
<text x="311.6" y="338.8">kg</text>
<text x="237.5" y="349.3">NOTE</text>
<text x="257.7" y="349.3">:-(French)</text>
<text x="237.5" y="354.5">#</text>
<text x="237.5" y="359.7">#</text>
<text x="246.1" y="359.7">FINITION</text>
<text x="246.1" y="354.5">MATÉRIEL</text>
<text x="275.9" y="359.7">:</text>
<text x="279.2" y="354.5">:</text>
<text x="285.6" y="354.5">Aluminum,</text>
<text x="286.5" y="359.7">SELF-ANODIZING</text>
<text x="323.8" y="354.5">7075-T6</text>
<text x="237.5" y="365">#</text>
<text x="246.1" y="365">MACHINES</text>
<text x="281.5" y="365">:</text>
<text x="237.5" y="370.2">#</text>
<text x="246.1" y="370.2">POIDS</text>
<text x="268.5" y="370.2">(Kg):</text>
<text x="288.8" y="370.2">3.69</text>
<text x="307.1" y="370.2">kg</text>
</g>
<text font-size="5.6" x="470.5" y="365.5">WIPRO PARI GROUP</text>
<g font-size="5.4">
<text x="35.4" y="226.7">i</text>
<text x="116.3" y="230.2">O50</text>
</g>
<g font-size="4.9">
<text x="30.1" y="7">1</text>
<text x="76.7" y="7">2</text>
<text x="127" y="7">3</text>
<text x="176.5" y="7">4</text>
<text x="226.7" y="7">5</text>
<text x="275.4" y="7">6</text>
<text x="326.4" y="7">7</text>
<text x="375" y="7">8</text>
<text x="425.8" y="7">9</text>
<text x="473.9" y="7.4">10</text>
<text x="524.3" y="7">11</text>
<text x="570.2" y="7">12</text>
<text x="13.7" y="35.2">H</text>
<text x="587.5" y="35.2">H</text>
<text x="13.3" y="87.5">G</text>
<text x="587.2" y="87.5">G</text>
<text x="13.3" y="137">F</text>
<text x="587.2" y="137">F</text>
<text x="13.3" y="187.6">E</text>
<text x="587.2" y="187.6">E</text>
<text x="13.3" y="236.9">D</text>
<text x="587.2" y="236.9">D</text>
<text x="13.4" y="287">C</text>
<text x="587.3" y="287">C</text>
<text x="13.4" y="336.2">B</text>
<text x="587.3" y="336.2">B</text>
<text x="13.4" y="389.2">A</text>
<text x="587.3" y="389.2">A</text>
<text x="30.1" y="416.9">1</text>
<text x="76.7" y="416.9">2</text>
<text x="127" y="416.9">3</text>
<text x="176.5" y="416.9">4</text>
<text x="226.7" y="416.9">5</text>
<text x="275.4" y="416.9">6</text>
<text x="326.4" y="416.9">7</text>
<text x="375" y="416.9">8</text>
<text x="425.8" y="416.9">9</text>
<text x="473.9" y="417.3">10</text>
<text x="524.3" y="416.9">11</text>
<text x="570.2" y="416.9">12</text>
</g>
<g font-size="4.2">
<text x="423.7" y="14.3">NOTE : STANDARD FASTENER TORQUE AS PER STD-DES-01-00</text>
<text x="553.8" y="14">FR-DES-006-00</text>
<text x="21.1" y="404.3">NOTE FOR WIPRO PARI DESIGN -REF. ONLY</text>
<text x="45.1" y="408.8">WEAR DETAILS : N.A</text>
</g>
<g font-size="3.9">
<text x="400" y="357">REVISION</text>
<text x="455.8" y="357">DESCRIPTION</text>
<text x="526.3" y="357">DATE</text>
<text x="540" y="357">DRN.BY</text>
<text x="357.8" y="383.3">RESERVED</text>
<text x="382.3" y="383.3">SPACE</text>
<text x="357.8" y="388.9">FOR</text>
<text x="357.8" y="394.4">CONTROLLED</text>
<text x="387.8" y="394.4">COPY</text>
<text x="357.8" y="400">STAMP</text>
</g>
<text font-size="3.6" x="477.9" y="376.1">SLIDE BRACKET PLATE 2</text>
<g font-size="3.4">
<text x="105.7" y="58.5" transform="rotate(-90 105.7 58.5)">X1</text>
<text x="120.6" y="65.6">D.4</text>
<text x="86.1" y="68.9">D.2</text>
<text x="213.2" y="68.8">D.6</text>
<text x="237.2" y="68.1">D.8</text>
<text x="134.1" y="76.2">E.1 B.1</text>
<text x="153.1" y="76.5">E.2</text>
<text x="162.1" y="76.3">B.2</text>
<text x="173.1" y="76.2">E.3</text>
<text x="197.7" y="76.4">E.4</text>
<text x="80.9" y="79.2">G.4</text>
<text x="92.4" y="80.7">D.1</text>
<text x="120.6" y="80.6">D.3</text>
<text x="211.1" y="80.6">D.5</text>
<text x="227.2" y="81.7">D.7</text>
<text x="251.5" y="80.3">G.11</text>
<text x="105.3" y="87">A.1</text>
<text x="69.7" y="94.1">G.3</text>
<text x="252.1" y="93.3">G.10</text>
<text x="233.5" y="97.1">A.2</text>
<text x="69.8" y="105.8">G.2</text>
<text x="252.6" y="105.2">G.9</text>
<text x="52.4" y="112.1">Y1</text>
<text x="212.4" y="112.1">G.7</text>
<text x="77.3" y="117">G.1</text>
<text x="122.6" y="117.1">G.5</text>
<text x="169.3" y="115.6">G.6</text>
<text x="246.8" y="115.6">G.8</text>
<text x="125.7" y="124.5">E.8</text>
<text x="157" y="123.4">E.5</text>
<text x="174.7" y="124.2">E.6</text>
<text x="198.6" y="123.7">E.7</text>
<text x="69.9" y="145.6">D.12</text>
<text x="91.6" y="145.6">D.11</text>
<text x="234" y="145.5">D.9</text>
<text x="254" y="144.4">D.10</text>
<text x="68.1" y="167.6">F.2</text>
<text x="81.1" y="169.1">C.1</text>
<text x="126.8" y="171.8">E.9</text>
<text x="150.7" y="170.6">E.10</text>
<text x="161.8" y="171.5">B.3</text>
<text x="172.6" y="171.2">E.11</text>
<text x="185.9" y="171.7">B.4</text>
<text x="197.6" y="171.2">E.12</text>
<text x="67.9" y="185.3">C.2</text>
<text x="83.9" y="185.7">F.1</text>
<text x="402.4" y="373.3">www.wipropari.com</text>
</g>
<g font-size="3.1">
<text x="565.1" y="353.4">LIMITS</text>
<text x="562" y="371.6">DRAWING TYPE</text>
<text x="437" y="372.2">DESCRIPTION</text>
<text x="436.5" y="380.8">SURFACE AREA</text>
<text x="453.3" y="380.8">SURFACE TREATMENT</text>
<text x="489.7" y="380.8">MACHINING</text>
<text x="509.5" y="380.8">DESIGN UNIT</text>
<text x="530.6" y="380.8">DESIGN UNIT CD.</text>
<text x="558" y="380.6">TEAM NO.</text>
<text x="570.3" y="380.6">SHEET SIZE</text>
<text x="575.6" y="386.1">A2</text>
<text x="436.4" y="391">REFERENCE DWG.</text>
<text x="437.8" y="395.4">DRN.BY</text>
<text x="451.4" y="395.4">CHKD.BY</text>
<text x="466.6" y="395.4">APPD.BY</text>
<text x="486.7" y="395.3">MATERIAL</text>
<text x="488.8" y="390.9">PART CLASS.</text>
<text x="515.5" y="390.9">HEAT TREATMENT</text>
<text x="519.5" y="395.9">DRG./PART CODE</text>
<text x="558.8" y="395.5">REV.</text>
<text x="571.4" y="395.6">SCALE</text>
<text x="484.3" y="404.2">NET WEIGHT-Kg</text>
<text x="571.3" y="404.7">SHEET</text>
</g>
<text font-size="3" x="579.4" y="230.1">°</text>
<g font-size="2.8">
<text x="308.4" y="331.9">3.2</text>
<text x="560.4" y="357.7">Gen Tol.: IS 2102</text>
<text x="316" y="363.4">3.2</text>
<text x="399.1" y="376.6">1.ALL DIMENSIONS ARE</text>
<text x="399" y="382.6">2.DO NOT SCALE</text>
<text x="399" y="388.7">3.IF IN DOUBT ,</text>
<text x="399" y="395.4">LOCATION :</text>
<text x="420.5" y="395.9">PUNE</text>
<text x="404.1" y="401.9">ALL RIGHTS OF REPRODUCTION &amp;</text>
<text x="437" y="401.2">03004476</text>
<text x="451.3" y="401.2">03004785</text>
<text x="466.3" y="401.2">03004785</text>
<text x="404.7" y="405.4">DISTRIBUTION ARE RESERVED</text>
</g>
<g font-size="2.7">
<text x="564.6" y="376.1">MACHINING</text>
<text x="399.8" y="379.6">IN mm</text>
<text x="399.7" y="385.6">DRAWING.</text>
<text x="436.9" y="385.4">338.97 in^2</text>
<text x="471.3" y="385.5">#</text>
<text x="498.9" y="385">#</text>
<text x="513.5" y="385.3">WPES</text>
<text x="537.3" y="385.1">0300</text>
<text x="559.7" y="385.1">PL-02</text>
<text x="399.7" y="391.7">ASK TEAM MEMBER</text>
<text x="474.6" y="391.2">---</text>
<text x="508.7" y="391.1">B</text>
<text x="560.6" y="391.1">---</text>
<text x="493.4" y="399.5">#</text>
<text x="572.8" y="399.7">1 : 2</text>
<text x="400.1" y="402.5">C</text>
<text x="436.6" y="408.7">09/11/2024</text>
<text x="450.9" y="408.7">09/11/2024</text>
<text x="466" y="408.9">09/11/2024</text>
<text x="489.5" y="408.4">3.69 kg</text>
<text x="571.4" y="408.6">1 OF 2</text>
</g>
<g font-size="2.5">
<text x="554.8" y="218.2">DEBURR AND REMOVE SHARP</text>
<text x="555.2" y="221">EDGES UNLESS SHARP EDGE</text>
<text x="556" y="227.1">UNSP.RADII</text>
<text x="556.7" y="223.8">REQUIREMENT SPECIFIED</text>
<text x="571.3" y="226.9">UNSP.CHF.</text>
<text x="559.2" y="229.9">0.5 R</text>
<text x="572.3" y="230.1">0.5 X 45</text>
<text x="559.8" y="238">UP TO 10</text>
<text x="576" y="238.1">±1.5°</text>
<text x="558.4" y="242.2">10 UP TO 50</text>
<text x="575.4" y="242.3">±0°50'</text>
<text x="557.4" y="250.7">120 UP TO 400</text>
<text x="557.8" y="246.5">50 UP TO 120</text>
<text x="575.4" y="250.7">±0°15'</text>
<text x="575.4" y="246.5">±0°25'</text>
<text x="558.6" y="259.4">0.5 UP TO 3</text>
<text x="559.4" y="263.7">3 UP TO 6</text>
<text x="576.6" y="263.6">±0.2</text>
<text x="576.6" y="259.4">±0.1</text>
<text x="559" y="267.9">6 UP TO 30</text>
<text x="576.6" y="267.9">±0.5</text>
<text x="557.8" y="272.1">30 UP TO 120</text>
<text x="576.6" y="272.2">±0.8</text>
<text x="556.8" y="280.6">315 UP TO 1000</text>
<text x="557.2" y="276.4">120 UP TO 315</text>
<text x="576.6" y="276.4">±1.2</text>
<text x="577.6" y="280.6">±2</text>
<text x="556.3" y="284.9">1000 UP TO 2000</text>
<text x="577.5" y="284.9">±3</text>
<text x="558.9" y="289.2">OVER 2000</text>
<text x="577.6" y="289.2">±4</text>
<text x="560" y="297.8">UP TO 10</text>
<text x="577.1" y="297.9">±1°</text>
<text x="558.4" y="302">10 UP TO 50</text>
<text x="575.5" y="302.1">±0°30'</text>
<text x="557.4" y="310.6">120 UP TO 400</text>
<text x="558.2" y="306.3">50 UP TO 120</text>
<text x="575.5" y="310.6">±0°10'</text>
<text x="575.5" y="306.4">±0°20'</text>
<text x="558.7" y="319.2">0.5 UP TO 3</text>
<text x="559.4" y="323.4">3 UP TO 6</text>
<text x="576.6" y="323.5">±0.1</text>
<text x="576.6" y="319.2">±0.1</text>
<text x="558.8" y="327.7">6 UP TO 30</text>
<text x="576.6" y="327.7">±0.2</text>
<text x="557.8" y="331.9">30 UP TO 120</text>
<text x="576.5" y="331.9">±0.3</text>
<text x="556.8" y="340.5">315 UP TO 1000</text>
<text x="557.3" y="336.3">120 UP TO 315</text>
<text x="576.5" y="336.2">±0.5</text>
<text x="576.6" y="340.5">±0.8</text>
<text x="415.2" y="346.3">.</text>
<text x="530.3" y="346.5">.</text>
<text x="545.9" y="346.4">.</text>
<text x="556.2" y="344.7">1000 UP TO 2000</text>
<text x="576.6" y="344.7">±1.2</text>
<text x="415.2" y="351.5">.</text>
<text x="530" y="351.3">.</text>
<text x="545.9" y="351.3">.</text>
<text x="558.9" y="349">OVER 2000</text>
<text x="577.6" y="348.9">±2</text>
</g>
<g font-size="2.4">
<text x="7.7" y="382.6" transform="rotate(-90 7.7 382.6)">Uploading\2022-23\P23Y5\P23Y5B076038.dft</text>
<text x="7.7" y="409.7" transform="rotate(-90 7.7 409.7)">\\srv01043\ExDM</text>
</g>
<g font-size="2.1">
<text x="558.5" y="232.3">UNSPECIFIED TOL.(FAB)</text>
<text x="559.5" y="234.7">FOR ANGULAR IN mm.</text>
<text x="558.5" y="253.9">UNSPECIFIED TOL.(FAB)</text>
<text x="560.6" y="256.3">FOR LINEAR IN mm.</text>
<text x="558.6" y="292.3">UNSPECIFIED TOL.(M/C)</text>
<text x="559.5" y="294.7">FOR ANGULAR IN mm.</text>
<text x="558.6" y="313.7">UNSPECIFIED TOL.(M/C)</text>
<text x="560.6" y="316.1">FOR LINEAR IN mm.</text>
</g>
</svg>
